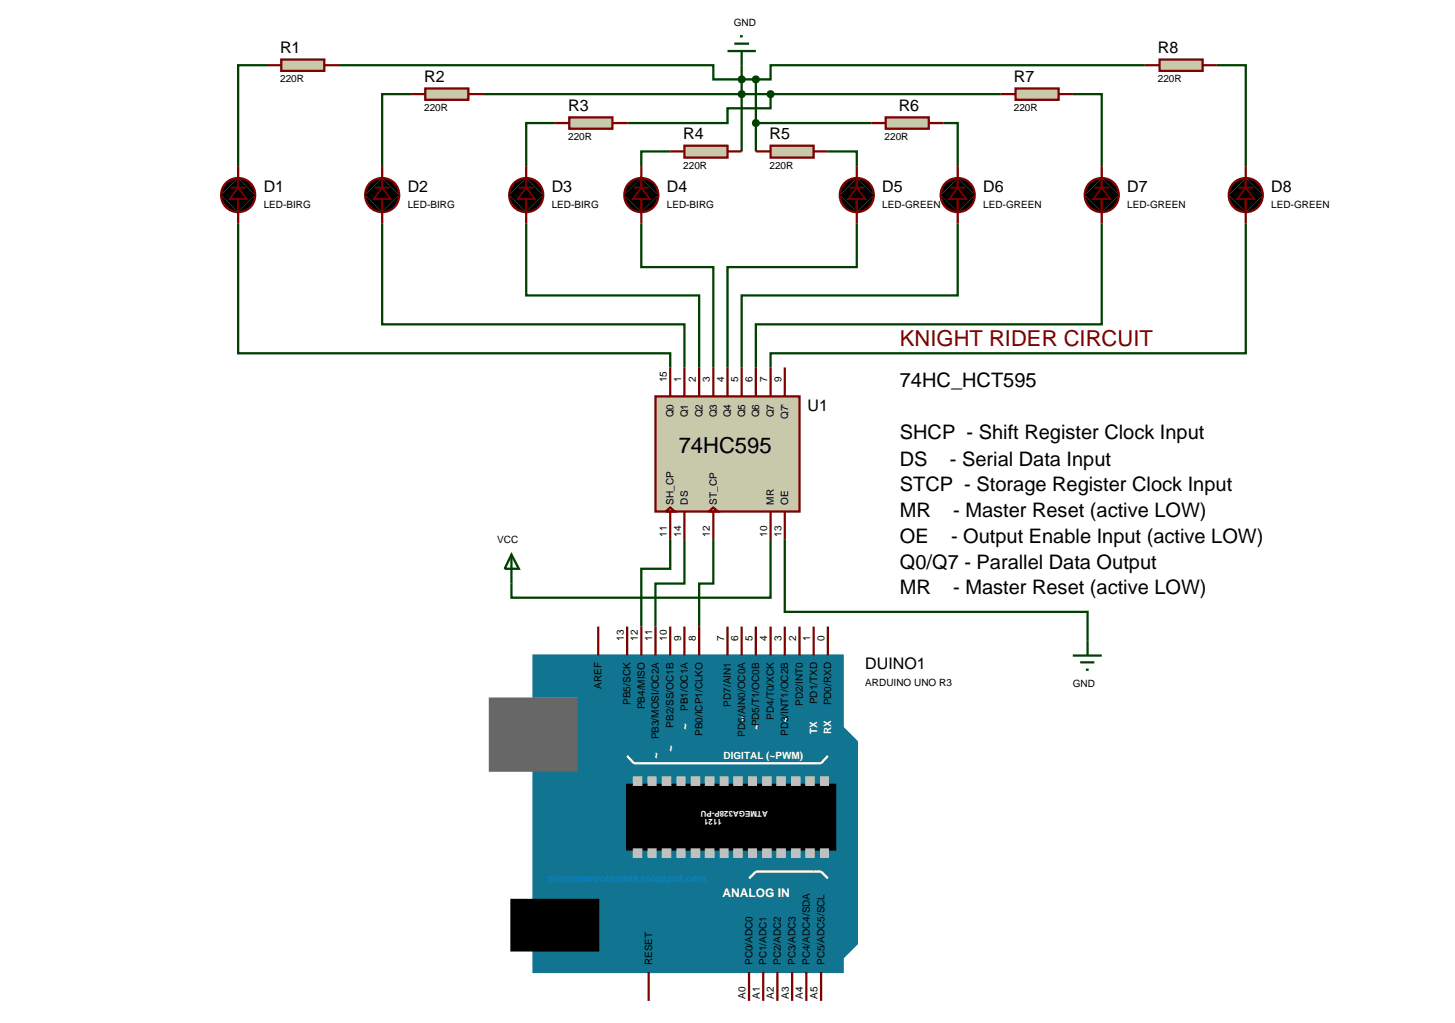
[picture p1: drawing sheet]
<svg xmlns="http://www.w3.org/2000/svg" width="257mm" height="180mm" viewBox="0 0 257 180" stroke-linecap="round" stroke-linejoin="round" font-family="sans-serif">
<g fill="none" stroke="#004000" stroke-width=".4">
<path d="M47.1 11.5h-5.1v17.8M59.8 11.5h66v2.5h7.5M72.5 16.6h-5.1v12.7M85.2 16.6h91.3M130.8 11.5v15.2M133.3 14v12.7M135.9 16.6v2.5h-7.6v2.6h-17.7M189.2 16.6h5.1v12.7M201.9 11.5h-66v2.5h-2.6M214.6 11.5h5.1v17.8M42 39.4v22.9h76.2v2.5M67.4 39.4v17.8h53.3v7.6"/>
<path d="M92.8 39.4v12.7h30.5v12.7M97.9 21.7h-5.1v7.6M113.1 39.4v7.7h12.7v17.7M118.2 26.7h-5.1v2.6M133.3 21.7h20.4M146 26.7h5.1v2.6M151.1 39.4v7.7h-22.8v17.7M166.4 21.7h2.5v7.6M168.9 39.4v12.7h-38.1v12.7M194.3 39.4v17.8h-61v7.6M219.7 39.4v22.9h-83.8v2.5M118.2 95.2v5.1h-5.1v10.2"/>
<path d="M120.7 95.2v7.7h-5.1v7.6M125.8 95.2v7.7h-2.5v7.6M135.9 95.2v10.2h-45.7v-2.5M138.4 95.2v12.7h53.4v5.1"/>
</g>
<g fill="#117491" stroke="#117491" stroke-width=".4">
<path d="M148.6 128.3l2.5 2.5v35.6l-2.5 2.5z"/>
<path d="M94.1 115.6h54.5v55.8h-54.5z"/>
</g>
<path d="M86.4 123.2h15.3v12.7h-15.3z" fill="#686767" stroke="#686767" stroke-width=".4"/>
<path d="M110.6 138.4h36.7v11.4h-36.7zM90.2 158.7h15.3v8.9h-15.3z" fill="#000" stroke="#000" stroke-width=".4"/>
<path d="M110.6 133.3l1.2 1.3h33l1.2-1.3M132.1 154.9l1.2-1.2h11.5l1.2 1.2" fill="none" stroke="#fff" stroke-width=".4"/>
<g fill="#c0c0c0" stroke="#c0c0c0" stroke-width=".4">
<path d="M111.8 137.1h1.3v1.3h-1.3z"/>
<path d="M114.4 137.1h1.2v1.3h-1.2z"/>
<path d="M116.9 137.1h1.3v1.3h-1.3z"/>
<path d="M119.5 137.1h1.2v1.3h-1.2z"/>
<path d="M122 137.1h1.3v1.3h-1.3z"/>
<path d="M124.5 137.1h1.3v1.3h-1.3z"/>
<path d="M127.1 137.1h1.2v1.3h-1.2z"/>
<path d="M129.5 137.1h1.3v1.3h-1.3z"/>
<path d="M132.1 137.1h1.2v1.3h-1.2z"/>
<path d="M134.6 137.1h1.3v1.3h-1.3z"/>
<path d="M137.1 137.1h1.3v1.3h-1.3z"/>
<path d="M139.7 137.1h1.3v1.3h-1.3z"/>
<path d="M142.2 137.1h1.3v1.3h-1.3z"/>
<path d="M144.8 137.1h1.2v1.3h-1.2z"/>
<path d="M111.8 149.8h1.3v1.3h-1.3z"/>
<path d="M114.4 149.8h1.2v1.3h-1.2z"/>
<path d="M116.9 149.8h1.3v1.3h-1.3z"/>
<path d="M119.5 149.8h1.2v1.3h-1.2z"/>
<path d="M122 149.8h1.3v1.3h-1.3z"/>
<path d="M124.5 149.8h1.3v1.3h-1.3z"/>
<path d="M127.1 149.8h1.2v1.3h-1.2z"/>
<path d="M129.5 149.8h1.3v1.3h-1.3z"/>
<path d="M132.1 149.8h1.2v1.3h-1.2z"/>
<path d="M134.6 149.8h1.3v1.3h-1.3z"/>
<path d="M137.1 149.8h1.3v1.3h-1.3z"/>
<path d="M139.7 149.8h1.3v1.3h-1.3z"/>
<path d="M142.2 149.8h1.3v1.3h-1.3z"/>
<path d="M144.8 149.8h1.2v1.3h-1.2z"/>
</g>
<g fill="none" stroke="#800000" stroke-width=".4">
<path d="M105.5 110.5v5.1M110.6 110.5v5.1M113.1 110.5v5.1M115.6 110.5v5.1M118.2 110.5v5.1M120.7 110.5v5.1M123.3 110.5v5.1M128.3 110.5v5.1M130.8 110.5v5.1M133.3 110.5v5.1M135.9 110.5v5.1M138.4 110.5v5.1"/>
<path d="M141 110.5v5.1M143.5 110.5v5.1M146 110.5v5.1M114.4 171.4v5.1M132.1 171.4v5.1M134.6 171.4v5.1M137.1 171.4v5.1M139.7 171.4v5.1M142.2 171.4v5.1M144.8 171.4v5.1"/>
</g>
<path d="M115.6 69.9h25.4v20.3h-25.4z" fill="#c8c8aa" stroke="#800000" stroke-width=".4"/>
<g fill="none" stroke="#800000" stroke-width=".4">
<path d="M42 29.3v3.8M42 35.1v4.3M67.4 29.3v3.8M67.4 35.1v4.3M92.8 29.3v3.8M92.8 35.1v4.3M113.1 29.3v3.8M113.1 35.1v4.3M151.1 29.3v3.8M151.1 35.1v4.3M168.9 29.3v3.8M168.9 35.1v4.3"/>
<path d="M194.3 29.3v3.8M194.3 35.1v4.3M219.7 29.3v3.8M219.7 35.1v4.3M118.2 64.8v5.1M120.7 64.8v5.1M123.3 64.8v5.1M125.8 64.8v5.1M128.3 64.8v5.1M130.8 64.8v5.1M133.3 64.8v5.1M135.9 64.8v5.1"/>
<path d="M138.4 64.8v5.1M117.4 90.2l.8-.7 .8 .7zM118.2 90.2v5M120.7 90.2v5M125 90.2l.8-.7 .8 .7zM125.8 90.2v5M135.9 90.2v5M138.4 90.2v5"/>
</g>
<g fill="#000" stroke="#800000" stroke-width=".4">
<path d="M39.6 32.5a2.97 2.97 0 0 1 2.4-1.1l-3 3 .1-.7zM42 31.4a2.95 2.95 0 0 1 3 3zM45 34.4a2.95 2.95 0 0 1-3 3zM39 34.4l3 3a2.95 2.95 0 0 1-3-3z"/>
<path d="M65 32.5a2.97 2.97 0 0 1 2.4-1.1l-3 3 .1-.7zM67.4 31.4a2.95 2.95 0 0 1 3 3zM67.4 37.4l3-3a2.95 2.95 0 0 1-3 3zM64.4 34.4l3 3a2.95 2.95 0 0 1-3-3z"/>
<path d="M90.4 32.5a2.97 2.97 0 0 1 2.4-1.1l-3 3 .1-.7zM92.8 31.4a2.95 2.95 0 0 1 3 3zM95.8 34.4a2.95 2.95 0 0 1-3 3zM89.8 34.4l3 3a2.95 2.95 0 0 1-3-3z"/>
<path d="M110.7 32.5a2.97 2.97 0 0 1 2.4-1.1l-3 3 .1-.7zM113.1 31.4a2.95 2.95 0 0 1 3 3zM116.1 34.4a2.95 2.95 0 0 1-3 3zM110.1 34.4l3 3a2.95 2.95 0 0 1-3-3z"/>
<path d="M148.7 32.5a2.97 2.97 0 0 1 2.4-1.1l-3 3 .1-.7zM151.1 31.4a2.95 2.95 0 0 1 3 3zM154.1 34.4a2.95 2.95 0 0 1-3 3zM148.1 34.4l3 3a2.95 2.95 0 0 1-3-3z"/>
<path d="M166.5 32.5a2.97 2.97 0 0 1 2.4-1.1l-3 3 .1-.7zM168.9 31.4a2.95 2.95 0 0 1 3 3zM171.9 34.4a2.95 2.95 0 0 1-3 3zM165.9 34.4l3 3a2.95 2.95 0 0 1-3-3z"/>
<path d="M192.4 32l1.2-.5 .7-.1-3 3a2.97 2.97 0 0 1 1.1-2.4zM194.3 31.4a2.95 2.95 0 0 1 3 3zM194.3 37.4l3-3a2.95 2.95 0 0 1-3 3zM191.3 34.4l3 3a2.95 2.95 0 0 1-3-3z"/>
<path d="M217.8 32l1.2-.5 .7-.1-3 3a2.97 2.97 0 0 1 1.1-2.4zM219.7 31.4a2.95 2.95 0 0 1 3 3zM219.7 37.4l3-3a2.95 2.95 0 0 1-3 3zM216.7 34.4l3 3a2.95 2.95 0 0 1-3-3z"/>
</g>
<path d="M39 34.4l3-3 3 3-3 3zM64.4 34.4l3-3 3 3-3 3zM89.8 34.4l3-3 3 3-3 3zM110.1 34.4l3-3 3 3-3 3zM148.1 34.4l3-3 3 3-3 3zM165.9 34.4l3-3 3 3-3 3zM194.3 31.4l3 3-3 3-3-3zM219.7 31.4l3 3-3 3-3-3z" fill="#000"/>
<path d="M40.7 33.1h2.6M66.1 33.1h2.6M91.5 33.1h2.6M111.8 33.1h2.6M149.8 33.1h2.6M167.6 33.1h2.6M193 33.1h2.6M218.4 33.1h2.6" fill="none" stroke="#800000" stroke-width=".3"/>
<path d="M42 33.1l1.5 2h-3zM67.4 33.1l1.5 2h-3zM92.8 33.1l1.5 2h-3zM113.1 33.1l1.5 2h-3zM151.1 33.1l1.5 2h-3zM168.9 33.1l1.5 2h-3zM194.3 33.1l1.5 2h-3zM219.7 33.1l1.5 2h-3z" fill="#000" stroke="#800000" stroke-width=".3"/>
<path d="M90.2 97.8l1.3 2.5h-2.5zM90.2 97.8v5.1M189.2 115.6h5.1M190.5 116.8h2.5M191.5 118.1h.5M191.8 113v2.6" fill="none" stroke="#004000" stroke-width=".4"/>
<path d="M49.6 10.5h7.6v2h-7.6z" fill="#c8c8aa" stroke="#800000" stroke-width=".4"/>
<path d="M47.1 11.5h2.5M57.2 11.5h2.6" fill="none" stroke="#800000" stroke-width=".4"/>
<path d="M75 15.6h7.6v2h-7.6z" fill="#c8c8aa" stroke="#800000" stroke-width=".4"/>
<path d="M72.5 16.6h2.5M82.6 16.6h2.6" fill="none" stroke="#800000" stroke-width=".4"/>
<path d="M100.4 20.7h7.6v2h-7.6z" fill="#c8c8aa" stroke="#800000" stroke-width=".4"/>
<path d="M97.9 21.7h2.5M108 21.7h2.6" fill="none" stroke="#800000" stroke-width=".4"/>
<path d="M120.7 25.7h7.6v2.1h-7.6z" fill="#c8c8aa" stroke="#800000" stroke-width=".4"/>
<path d="M118.2 26.7h2.5M128.3 26.7h2.5" fill="none" stroke="#800000" stroke-width=".4"/>
<path d="M135.9 25.7h7.6v2.1h-7.6z" fill="#c8c8aa" stroke="#800000" stroke-width=".4"/>
<path d="M133.3 26.7h2.6M143.5 26.7h2.5" fill="none" stroke="#800000" stroke-width=".4"/>
<path d="M156.2 20.7h7.6v2h-7.6z" fill="#c8c8aa" stroke="#800000" stroke-width=".4"/>
<path d="M153.7 21.7h2.5M163.8 21.7h2.6" fill="none" stroke="#800000" stroke-width=".4"/>
<path d="M179.1 15.6h7.6v2h-7.6z" fill="#c8c8aa" stroke="#800000" stroke-width=".4"/>
<path d="M176.5 16.6h2.6M186.7 16.6h2.5" fill="none" stroke="#800000" stroke-width=".4"/>
<path d="M204.5 10.5h7.6v2h-7.6z" fill="#c8c8aa" stroke="#800000" stroke-width=".4"/>
<path d="M201.9 11.5h2.6M212.1 11.5h2.5" fill="none" stroke="#800000" stroke-width=".4"/>
<path d="M128.3 9h5M129.5 7.7h2.6M130.5 6.4h.5M130.8 9v2.5" fill="none" stroke="#004000" stroke-width=".4"/>
<path d="M130.4 13.7l.4-.2-.5 .5zM130.8 13.5l.3 .1 .2 .4zM131.3 14l-.1 .3-.4 .2zM130.3 14l.5 .5-.3-.1z" fill="#004000" stroke="#004000" stroke-width=".4"/>
<path d="M130.3 14l.5-.5 .5 .5-.5 .5z" fill="#004000"/>
<path d="M130.4 16.3l.4-.2-.5 .5zM130.8 16.1l.3 .1 .2 .4zM131.3 16.6l-.1 .3-.4 .2zM130.3 16.6l.5 .5-.3-.1z" fill="#004000" stroke="#004000" stroke-width=".4"/>
<path d="M130.3 16.6l.5-.5 .5 .5-.5 .5z" fill="#004000"/>
<path d="M133 21.3l.3-.1-.5 .5zM133.3 21.2l.3 .1 .2 .4zM133.3 22.2l.5-.5-.2 .4zM132.8 21.7l.5 .5-.4-.2z" fill="#004000" stroke="#004000" stroke-width=".4"/>
<path d="M133.3 21.2l.5 .5-.5 .5-.5-.5z" fill="#004000"/>
<path d="M132.9 13.7l.4-.2-.5 .5zM133.3 13.5l.3 .1 .2 .4zM133.3 14.5l.5-.5-.2 .4zM132.8 14l.5 .5-.4-.2z" fill="#004000" stroke="#004000" stroke-width=".4"/>
<path d="M133.3 13.5l.5 .5-.5 .5-.5-.5z" fill="#004000"/>
<path d="M135.6 16.2l.3-.1-.5 .5zM135.9 16.1l.3 .1 .2 .4zM135.9 17.1l.5-.5-.2 .4zM135.4 16.6l.5 .5-.4-.2z" fill="#004000" stroke="#004000" stroke-width=".4"/>
<path d="M135.4 16.6l.5-.5 .5 .5-.5 .5z" fill="#004000"/>
<text font-size="3.9" fill="#800000" x="158.7" y="61">KNIGHT RIDER CIRCUIT</text>
<text font-size="3.9" x="119.7" y="79.9">74HC595</text>
<g font-size="3.5">
<text x="158.7" y="68.3">74HC_HCT595</text>
<text x="158.7" y="77.5">SHCP - Shift Register Clock Input</text>
<text x="158.7" y="82.1">DS</text>
<text x="167.5" y="82.1">- Serial Data Input</text>
<text x="158.7" y="86.6">STCP - Storage Register Clock Input</text>
<text x="158.7" y="91.2">MR</text>
<text x="158.7" y="95.7">OE</text>
<text x="167.7" y="95.7">- Output Enable Input (active LOW)</text>
<text x="168.1" y="91.2">- Master Reset (active LOW)</text>
<text x="158.7" y="100.3">Q0/Q7 - Parallel Data Output</text>
<text x="158.7" y="104.8">MR</text>
<text x="168.1" y="104.8">- Master Reset (active LOW)</text>
</g>
<g font-size="2.8">
<text x="49.4" y="9.4">R1</text>
<text x="204.2" y="9.4">R8</text>
<text x="74.8" y="14.5">R2</text>
<text x="178.8" y="14.5">R7</text>
<text x="100.2" y="19.6">R3</text>
<text x="158.5" y="19.6">R6</text>
<text x="120.5" y="24.6">R4</text>
<text x="135.7" y="24.6">R5</text>
<text x="46.5" y="33.9">D1</text>
<text x="71.9" y="33.9">D2</text>
<text x="97.3" y="33.9">D3</text>
<text x="117.6" y="33.9">D4</text>
<text x="155.6" y="33.9">D5</text>
<text x="173.4" y="33.9">D6</text>
<text x="198.8" y="33.9">D7</text>
<text x="224.2" y="33.9">D8</text>
<text x="142.4" y="72.5">U1</text>
<text x="152.6" y="118.1">DUINO1</text>
</g>
<g font-size="2.1" fill="#fff">
<text x="121.4" y="128.8" transform="rotate(-90 121.4 128.8)">~</text>
<text x="131.5" y="127.5" transform="rotate(-90 131.5 127.5)">~</text>
<text x="134" y="128.8" transform="rotate(-90 134 128.8)">~</text>
<text x="139.1" y="127.5" transform="rotate(-90 139.1 127.5)">~</text>
<text x="116.3" y="133.8" transform="rotate(-90 116.3 133.8)">~</text>
<text x="118.9" y="132.6" transform="rotate(-90 118.9 132.6)">~</text>
<text x="127.4" y="158.1">ANALOG IN</text>
</g>
<g font-size="1.8">
<text x="129.4" y="4.5">GND</text>
<text x="49.4" y="14.5">220R</text>
<text x="204.2" y="14.5">220R</text>
<text x="74.8" y="19.6">220R</text>
<text x="178.8" y="19.6">220R</text>
<text x="100.2" y="24.7">220R</text>
<text x="120.5" y="29.8">220R</text>
<text x="135.7" y="29.8">220R</text>
<text x="156" y="24.7">220R</text>
<text x="46.5" y="36.7">LED-BIRG</text>
<text x="71.9" y="36.7">LED-BIRG</text>
<text x="97.3" y="36.7">LED-BIRG</text>
<text x="117.6" y="36.7">LED-BIRG</text>
<text x="155.6" y="36.7">LED-GREEN</text>
<text x="173.4" y="36.7">LED-GREEN</text>
<text x="198.8" y="36.7">LED-GREEN</text>
<text x="224.2" y="36.7">LED-GREEN</text>
<text x="117.6" y="67.4" transform="rotate(-90 117.6 67.4)">15</text>
<text x="120.1" y="67.4" transform="rotate(-90 120.1 67.4)">1</text>
<text x="122.7" y="67.4" transform="rotate(-90 122.7 67.4)">2</text>
<text x="125.2" y="67.4" transform="rotate(-90 125.2 67.4)">3</text>
<text x="127.7" y="67.4" transform="rotate(-90 127.7 67.4)">4</text>
<text x="130.2" y="67.4" transform="rotate(-90 130.2 67.4)">5</text>
<text x="132.7" y="67.4" transform="rotate(-90 132.7 67.4)">6</text>
<text x="135.3" y="67.4" transform="rotate(-90 135.3 67.4)">7</text>
<text x="137.8" y="67.4" transform="rotate(-90 137.8 67.4)">9</text>
<text x="118.8" y="73.6" transform="rotate(-90 118.8 73.6)">Q0</text>
<text x="121.3" y="73.6" transform="rotate(-90 121.3 73.6)">Q1</text>
<text x="123.9" y="73.6" transform="rotate(-90 123.9 73.6)">Q2</text>
<text x="126.4" y="73.6" transform="rotate(-90 126.4 73.6)">Q3</text>
<text x="128.9" y="73.6" transform="rotate(-90 128.9 73.6)">Q4</text>
<text x="131.4" y="73.6" transform="rotate(-90 131.4 73.6)">Q5</text>
<text x="133.9" y="73.6" transform="rotate(-90 133.9 73.6)">Q6</text>
<text x="136.5" y="73.6" transform="rotate(-90 136.5 73.6)">Q7</text>
<text x="139" y="73.9" transform="rotate(-90 139 73.9)">Q7'</text>
<text x="118.8" y="89" transform="rotate(-90 118.8 89)">SH_CP</text>
<text x="121.3" y="89" transform="rotate(-90 121.3 89)">DS</text>
<text x="126.4" y="89" transform="rotate(-90 126.4 89)">ST_CP</text>
<text x="136.5" y="89" transform="rotate(-90 136.5 89)">MR</text>
<text x="139" y="89" transform="rotate(-90 139 89)">OE</text>
<text x="87.7" y="95.8">VCC</text>
<text x="117.6" y="94.7" transform="rotate(-90 117.6 94.7)">11</text>
<text x="120.1" y="94.7" transform="rotate(-90 120.1 94.7)">14</text>
<text x="125.2" y="94.7" transform="rotate(-90 125.2 94.7)">12</text>
<text x="135.3" y="94.7" transform="rotate(-90 135.3 94.7)">10</text>
<text x="137.8" y="94.7" transform="rotate(-90 137.8 94.7)">13</text>
<text x="110" y="113" transform="rotate(-90 110 113)">13</text>
<text x="112.5" y="113" transform="rotate(-90 112.5 113)">12</text>
<text x="115" y="113" transform="rotate(-90 115 113)">11</text>
<text x="117.6" y="113" transform="rotate(-90 117.6 113)">10</text>
<text x="120.1" y="113" transform="rotate(-90 120.1 113)">9</text>
<text x="122.7" y="113" transform="rotate(-90 122.7 113)">8</text>
<text x="127.7" y="113" transform="rotate(-90 127.7 113)">7</text>
<text x="130.2" y="113" transform="rotate(-90 130.2 113)">6</text>
<text x="132.7" y="113" transform="rotate(-90 132.7 113)">5</text>
<text x="135.3" y="113" transform="rotate(-90 135.3 113)">4</text>
<text x="137.8" y="113" transform="rotate(-90 137.8 113)">3</text>
<text x="140.4" y="113" transform="rotate(-90 140.4 113)">2</text>
<text x="142.9" y="113" transform="rotate(-90 142.9 113)">1</text>
<text x="145.4" y="113" transform="rotate(-90 145.4 113)">0</text>
<text x="106.1" y="121.5" transform="rotate(-90 106.1 121.5)">AREF</text>
<text x="111.2" y="124.3" transform="rotate(-90 111.2 124.3)">PB5/SCK</text>
<text x="113.7" y="125.1" transform="rotate(-90 113.7 125.1)">PB4/MISO</text>
<text x="121.3" y="125.4" transform="rotate(-90 121.3 125.4)">PB1/OC1A</text>
<text x="128.9" y="124.6" transform="rotate(-90 128.9 124.6)">PD7/AIN1</text>
<text x="141.6" y="124.5" transform="rotate(-90 141.6 124.5)">PD2/INT0</text>
<text x="144.1" y="124.2" transform="rotate(-90 144.1 124.2)">PD1/TXD</text>
<text x="146.6" y="124.4" transform="rotate(-90 146.6 124.4)">PD0/RXD</text>
<text x="152.6" y="121">ARDUINO UNO R3</text>
<text x="189.2" y="121.2">GND</text>
<text x="116.2" y="130.4" transform="rotate(-90 116.2 130.4)">PB3/MOSI/OC2A</text>
<text x="118.8" y="128.3" transform="rotate(-90 118.8 128.3)">PB2/SS/OC1B</text>
<text x="123.9" y="129.8" transform="rotate(-90 123.9 129.8)">PB0/ICP1/CLKO</text>
<text x="131.4" y="129.9" transform="rotate(-90 131.4 129.9)">PD6/AIN0/OC0A</text>
<text x="133.9" y="128.1" transform="rotate(-90 133.9 128.1)">PD5/T1/OC0B</text>
<text x="136.5" y="126.9" transform="rotate(-90 136.5 126.9)">PD4/T0/XCK</text>
<text x="139" y="129.8" transform="rotate(-90 139 129.8)">PD3/INT1/OC2B</text>
<text x="115" y="170.2" transform="rotate(-90 115 170.2)">RESET</text>
<text x="132.7" y="170.2" transform="rotate(-90 132.7 170.2)">PC0/ADC0</text>
<text x="135.2" y="170.2" transform="rotate(-90 135.2 170.2)">PC1/ADC1</text>
<text x="137.7" y="170.2" transform="rotate(-90 137.7 170.2)">PC2/ADC2</text>
<text x="140.3" y="170.2" transform="rotate(-90 140.3 170.2)">PC3/ADC3</text>
<text x="142.8" y="170.2" transform="rotate(-90 142.8 170.2)">PC4/ADC4/SDA</text>
<text x="145.4" y="170.2" transform="rotate(-90 145.4 170.2)">PC5/ADC5/SCL</text>
<text x="131.5" y="176.2" transform="rotate(-90 131.5 176.2)">A0</text>
<text x="134" y="176.2" transform="rotate(-90 134 176.2)">A1</text>
<text x="136.5" y="176.2" transform="rotate(-90 136.5 176.2)">A2</text>
<text x="139.1" y="176.2" transform="rotate(-90 139.1 176.2)">A3</text>
<text x="141.6" y="176.2" transform="rotate(-90 141.6 176.2)">A4</text>
<text x="144.2" y="176.2" transform="rotate(-90 144.2 176.2)">A5</text>
</g>
<g font-size="1.8" fill="#fff">
<text x="144.1" y="129.4" transform="rotate(-90 144.1 129.4)">TX</text>
<text x="146.6" y="129.5" transform="rotate(-90 146.6 129.5)">RX</text>
<text x="127.6" y="133.9">DIGITAL (~PWM)</text>
</g>
<text font-size="1.8" fill="#0085e8" x="96.6" y="155.5">microcontrolandos.blogspot.com</text>
<g font-size="1.4" fill="#fff">
<text x="135.4" y="143.1" transform="rotate(-180 135.4 143.1)">ATMEGA328P-PU</text>
<text x="127.3" y="144.4" transform="rotate(-180 127.3 144.4)">1121</text>
</g>
</svg>
